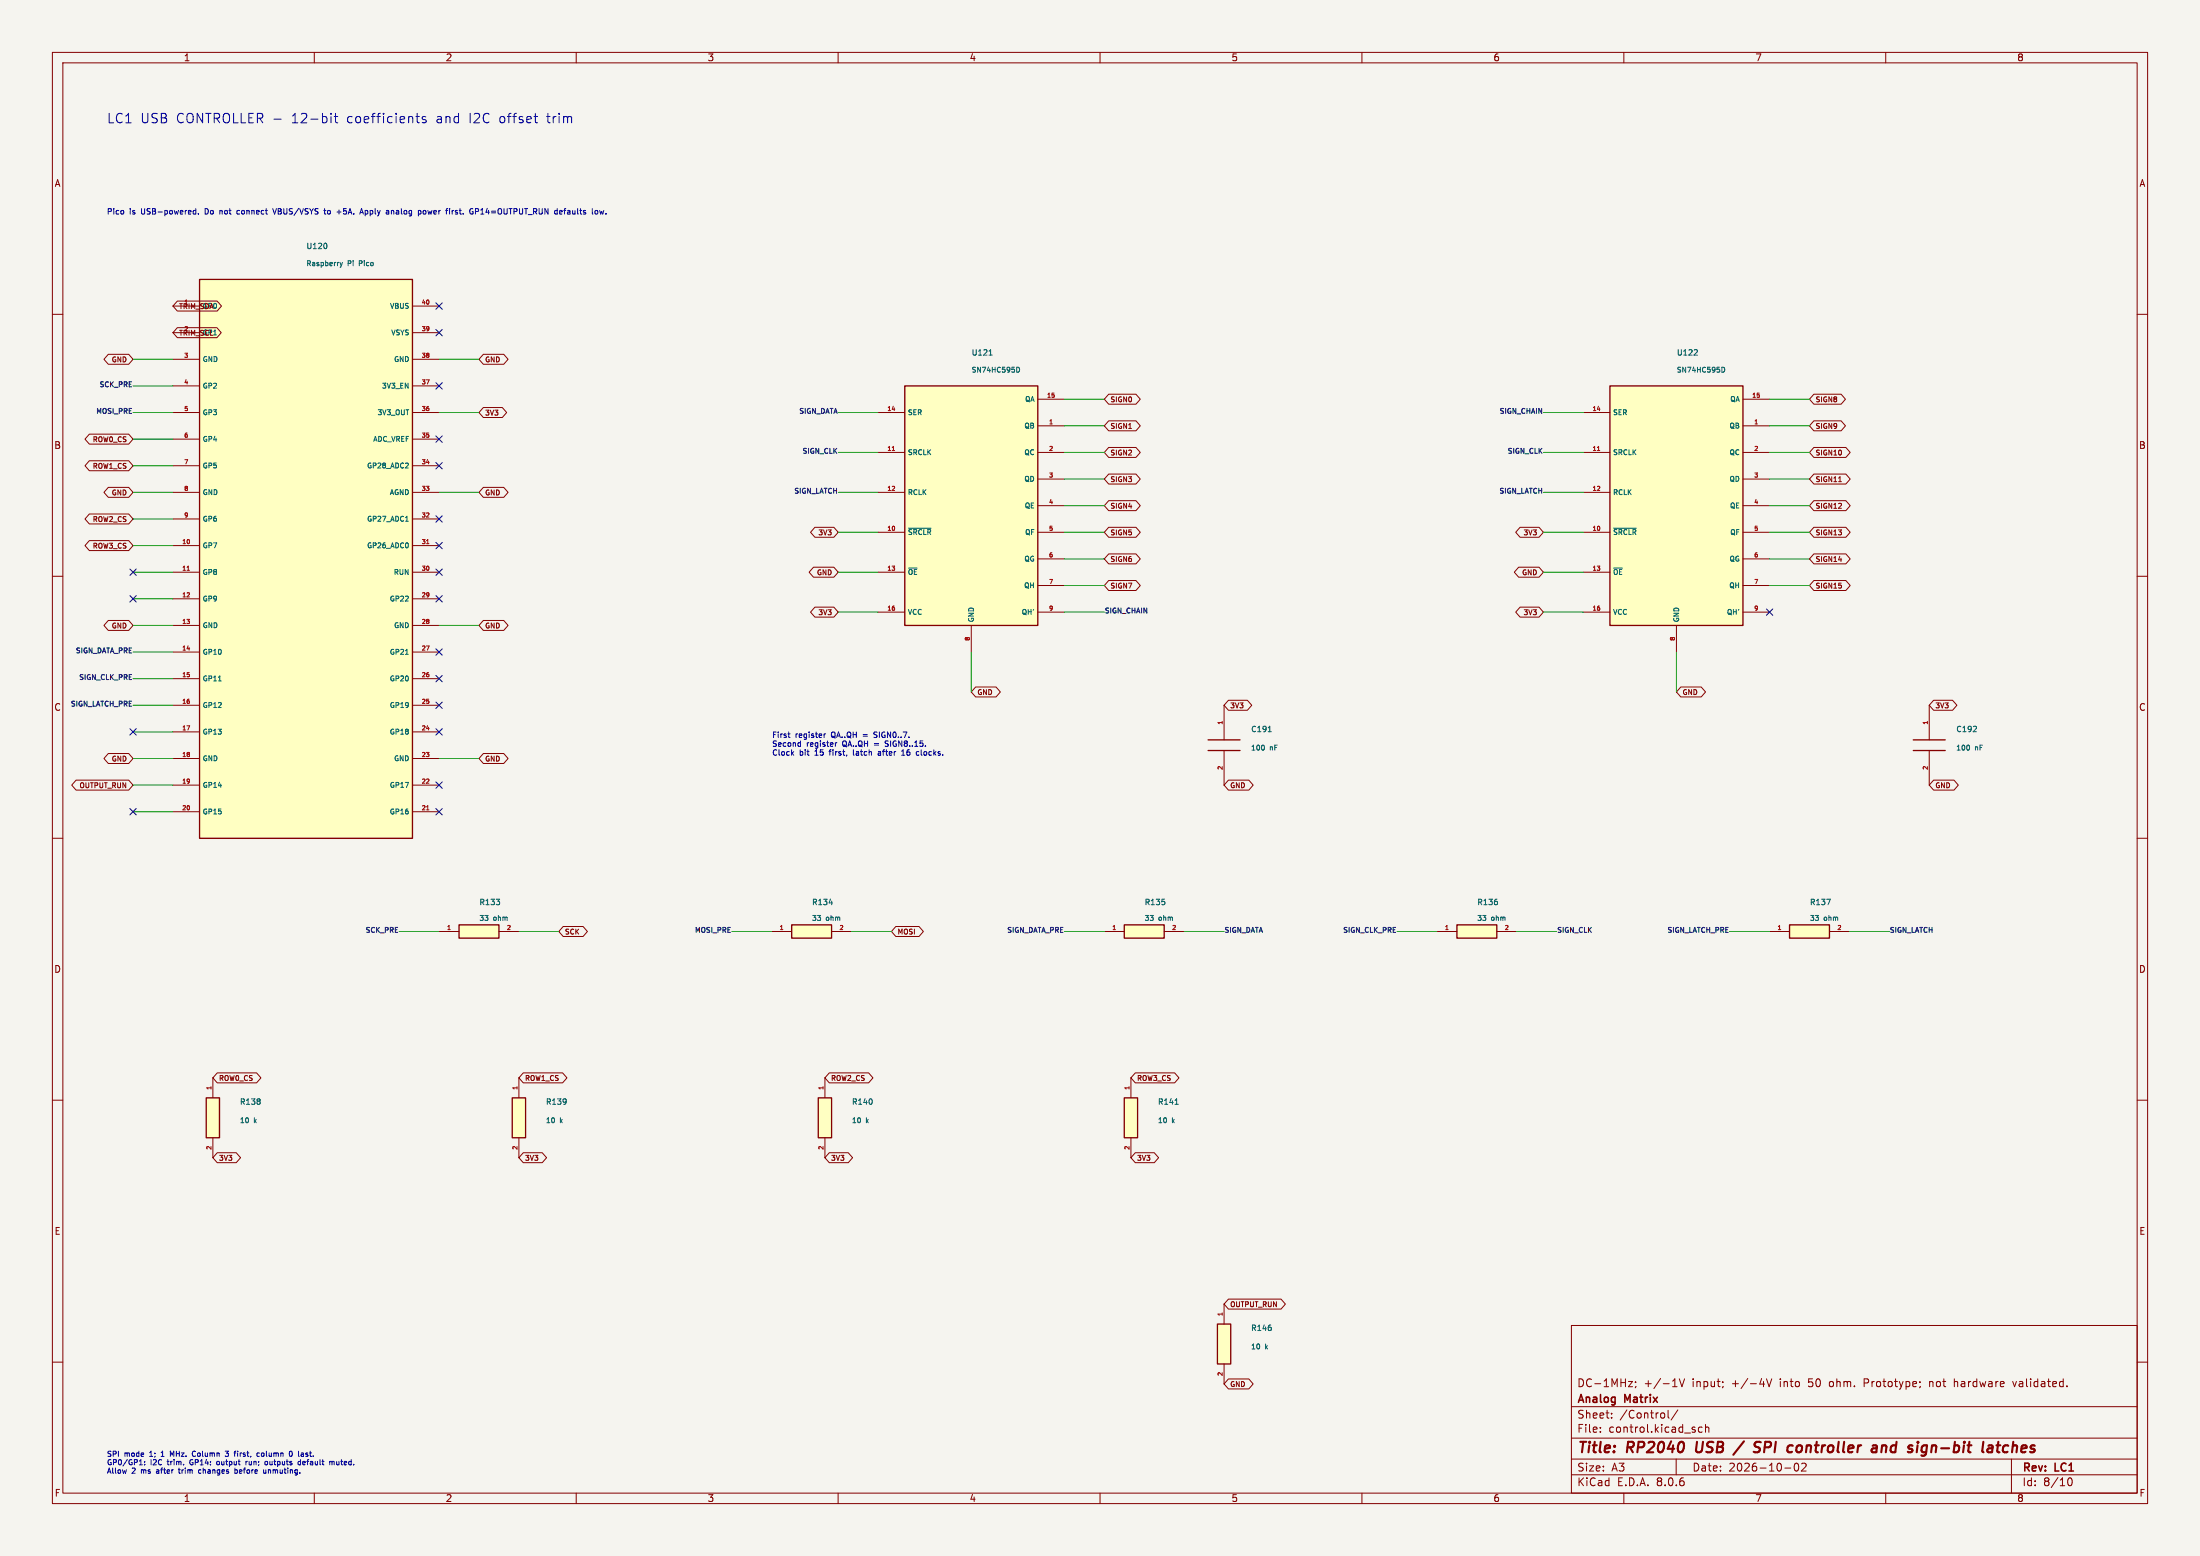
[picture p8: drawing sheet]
<svg xmlns="http://www.w3.org/2000/svg" width="420mm" height="297mm" viewBox="0 0 420 297" stroke-linecap="round" stroke-linejoin="round" font-family="sans-serif">
<path d="M0 0h420v297h-420z" fill="#f5f4ef" stroke="#f5f4ef" stroke-width=".19"/>
<g fill="none" stroke="#840000" stroke-width=".19">
<path d="M10 10h400v277h-400zM12 12h396v273h-396zM60 10v2M110 10v2M160 10v2M210 10v2M260 10v2M310 10v2M360 10v2M10 60h2M408 60h2M10 110h2"/>
<path d="M408 110h2M10 160h2M408 160h2M10 210h2M408 210h2M10 260h2M300 253h108v32h-108zM408 260h2M300 278.5h108M300 274.5h108M300 268.5h108M305.5 273.2v.2"/>
<path d="M305.5 272.5v.1M307.7 270.5v.2M307.7 269.8v.1M310.9 263.7h.8l-.8 1h.8M312.2 263.8v.1M312.3 264.6l-.1 .3M318.4 269.2v1.3l.3 .2M319.3 264.7h.9M319.4 263.5l.3-.3v1.5M320 278.5v3M320.3 269.1l-1.3 1.9M320.6 263.2l.5 1.5 .5-1.5"/>
<path d="M324.9 272.5l-.4-.1-.3 .3 .2 .6h.5M325.6 272.5l.2-.1 .4 .1v.9M325.6 271.9v1.5M328.9 263.8v.1M328.9 264.6l-.1 .3M335.9 264.2h1M336.7 263.7v1M337.2 263.2l.5 1.5 .5-1.5M342.7 279.4l.2-.1a.8 .8 0 0 1 .5 .7 .8 .8 0 0 1-.5 .8 1 1 0 0 1-.2-1.4zM343.9 279.4l.6-.1 .2 .1 .1 .3-.9 1.1h.9M355.9 264h.5M356.4 263.2h-.5v1.5"/>
<path d="M368.4 263.7v1M368.6 263.7l-.2 .1M373.1 263.2v1.5M373.5 263.7l-.4 .1M384 278.5v6.5M384.2 263.7l.4 1 .3-1M60 285v2M110 285v2M160 285v2M210 285v2M260 285v2M300 281.5h108"/>
<path d="M310 285v2M340.7 280.2h1.2M360 285v2M394.7 282.7l.2-.5 .2-.1a.8 .8 0 0 1 .5 .7 .8 .8 0 0 1-.5 .8l-.2-.2-.2-.4"/>
</g>
<g fill="none" stroke="#840000" stroke-width=".4">
<path d="M324 275.2l-.2 1.6 .3 .4M332.9 275.1l-2 2.6M335.1 276.1l.7 .2a.51 .51 0 0 1 .1 .6 .51 .51 0 0 1-.4 .3h-.5M336.1 275.3a.85 .85 0 0 0-1 .1M343 277a.53 .53 0 0 0 .8 0M343.9 276a.58 .58 0 0 0-.9 .3M359.3 276.1a.49 .49 0 0 1 .8 .1l-.1 1M359.3 275.9l-.2 1.3M367.3 275.9l.6 .1M367.7 277.1l-.2 .1M367.9 275.9l-.3 1.8M381.1 275.9h.8"/>
<path d="M381.5 275.2l-.2 1.7v.2l.4 .1M383.4 276a.66 .66 0 0 0-1 .3l-.1 .5 .2 .3h.8"/>
</g>
<path d="M278.1 176.5h7.6v2.6h-7.6z" fill="#ffffc2"/>
<path d="M278.1 176.5h7.6v2.6h-7.6z" fill="none" stroke="#840000" stroke-width=".25"/>
<path d="M274.3 177.8h3.8M285.7 177.8h3.9" fill="none" stroke="#840000" stroke-width=".19"/>
<path d="M285.8 172.1v.5" fill="none" stroke="#006464" stroke-width=".19"/>
<path d="M172.7 73.7h25.4v45.7h-25.4z" fill="#ffffc2"/>
<path d="M172.7 73.7h25.4v45.7h-25.4z" fill="none" stroke="#840000" stroke-width=".25"/>
<g fill="none" stroke="#840000" stroke-width=".19">
<path d="M167.6 78.7h5.1M198.1 76.2h5.1M167.6 86.4h5.1M167.6 94h5.1M198.1 81.3h5.1M198.1 86.4h5.1M198.1 91.4h5.1M198.1 96.5h5.1M167.6 101.6h5.1M167.6 109.2h5.1M167.6 116.8h5.1M185.4 119.4v5.1"/>
<path d="M198.1 101.6h5.1M198.1 116.8h5.1M198.1 106.7h5.1M198.1 111.8h5.1"/>
</g>
<path d="M188.8 67.8h.6M189 66.9l.1-.2v1.1M194.1 70.1a.48 .48 0 0 1 .5 .5 .48 .48 0 0 1-.5 .4M173.4 100.8h4.4M173.4 108.4h1.7" fill="none" stroke="#006464" stroke-width=".19"/>
<path d="M170.3 86h.5" fill="none" stroke="#a90000" stroke-width=".19"/>
<path d="M87.6 176.5h7.6v2.6h-7.6z" fill="#ffffc2"/>
<path d="M87.6 176.5h7.6v2.6h-7.6z" fill="none" stroke="#840000" stroke-width=".25"/>
<path d="M83.8 177.8h3.8M95.2 177.8h3.9" fill="none" stroke="#840000" stroke-width=".19"/>
<path d="M94.7 171.6h.7l-.4 .4M95.3 172.1v.5" fill="none" stroke="#006464" stroke-width=".19"/>
<path d="M156.2 209.6h2.5v7.6h-2.5z" fill="#ffffc2"/>
<path d="M156.2 209.6h2.5v7.6h-2.5z" fill="none" stroke="#840000" stroke-width=".25"/>
<path d="M157.5 205.7v3.9M157.5 217.2v3.8" fill="none" stroke="#840000" stroke-width=".19"/>
<path d="M166.5 209.9v.7" fill="none" stroke="#006464" stroke-width=".19"/>
<path d="M151.1 176.5h7.6v2.6h-7.6z" fill="#ffffc2"/>
<path d="M151.1 176.5h7.6v2.6h-7.6z" fill="none" stroke="#840000" stroke-width=".25"/>
<path d="M147.3 177.8h3.8M158.7 177.8h3.9" fill="none" stroke="#840000" stroke-width=".19"/>
<path d="M158.3 172.3h.6" fill="none" stroke="#006464" stroke-width=".19"/>
<path d="M39.4 209.6h2.5v7.6h-2.5z" fill="#ffffc2"/>
<path d="M39.4 209.6h2.5v7.6h-2.5z" fill="none" stroke="#840000" stroke-width=".25"/>
<path d="M40.6 205.7v3.9M40.6 217.2v3.8" fill="none" stroke="#840000" stroke-width=".19"/>
<path d="M49.6 209.8v.3M49.6 210.3v.4" fill="none" stroke="#006464" stroke-width=".19"/>
<path d="M97.8 209.6h2.5v7.6h-2.5z" fill="#ffffc2"/>
<path d="M97.8 209.6h2.5v7.6h-2.5z" fill="none" stroke="#840000" stroke-width=".25"/>
<path d="M99.1 205.7v3.9M99.1 217.2v3.8" fill="none" stroke="#840000" stroke-width=".19"/>
<path d="M108 209.8v.7M108.1 210.2l-.1 .1" fill="none" stroke="#006464" stroke-width=".19"/>
<path d="M307.3 73.7h25.4v45.7h-25.4z" fill="#ffffc2"/>
<path d="M307.3 73.7h25.4v45.7h-25.4z" fill="none" stroke="#840000" stroke-width=".25"/>
<g fill="none" stroke="#840000" stroke-width=".19">
<path d="M302.3 78.7h5M332.7 76.2h5.1M302.3 86.4h5M302.3 94h5M332.7 81.3h5.1M332.7 86.4h5.1M332.7 91.4h5.1M332.7 96.5h5.1M302.3 101.6h5M302.3 109.2h5M302.3 116.8h5M320 119.4v5.1"/>
<path d="M332.7 101.6h5.1M332.7 116.8h5.1M332.7 106.7h5.1M332.7 111.8h5.1"/>
</g>
<path d="M323.9 66.8l.1 .4-.6 .6h.6M328.7 70.1a.48 .48 0 0 1 .6 .5 .48 .48 0 0 1-.6 .4M308 100.8h4.4M308 108.4h1.7" fill="none" stroke="#006464" stroke-width=".19"/>
<path d="M305 86h.4" fill="none" stroke="#a90000" stroke-width=".19"/>
<path d="M214.6 209.6h2.6v7.6h-2.6z" fill="#ffffc2"/>
<path d="M365.3 143.3h6M365.3 141.2h6M214.6 209.6h2.6v7.6h-2.6z" fill="none" stroke="#840000" stroke-width=".25"/>
<path d="M368.3 134.6v6.6M368.3 143.3v6.6M215.9 205.7v3.9M215.9 217.2v3.8" fill="none" stroke="#840000" stroke-width=".19"/>
<path d="M376.7 139.7h.6M377.3 138.7v.4M375.9 142.3v.8M224.3 210.8h.6" fill="none" stroke="#006464" stroke-width=".19"/>
<path d="M341.6 176.5h7.6v2.6h-7.6z" fill="#ffffc2"/>
<path d="M230.6 143.3h6.1M230.6 141.2h6.1M341.6 176.5h7.6v2.6h-7.6z" fill="none" stroke="#840000" stroke-width=".25"/>
<path d="M233.7 134.6v6.6M233.7 143.3v6.6M337.8 177.8h3.8M349.2 177.8h3.9" fill="none" stroke="#840000" stroke-width=".19"/>
<path d="M242.1 139.7h.6M241.3 142.3v.8M348.7 171.6h.7l-.4 1.1" fill="none" stroke="#006464" stroke-width=".19"/>
<path d="M214.6 176.5h7.6v2.6h-7.6z" fill="#ffffc2"/>
<path d="M214.6 176.5h7.6v2.6h-7.6z" fill="none" stroke="#840000" stroke-width=".25"/>
<path d="M210.8 177.8h3.8M222.2 177.8h3.9" fill="none" stroke="#840000" stroke-width=".19"/>
<path d="M222.3 172.1v.5" fill="none" stroke="#006464" stroke-width=".19"/>
<path d="M232.4 252.7h2.5v7.6h-2.5z" fill="#ffffc2"/>
<path d="M232.4 252.7h2.5v7.6h-2.5z" fill="none" stroke="#840000" stroke-width=".25"/>
<path d="M233.7 248.9v3.8M233.7 260.3v3.9" fill="none" stroke="#840000" stroke-width=".19"/>
<path d="M242.7 253.4v.5" fill="none" stroke="#006464" stroke-width=".19"/>
<path d="M38.1 53.3h40.6v106.7h-40.6z" fill="#ffffc2"/>
<path d="M38.1 53.3h40.6v106.7h-40.6z" fill="none" stroke="#840000" stroke-width=".25"/>
<g fill="none" stroke="#840000" stroke-width=".19">
<path d="M33 58.4h5.1M33.9 57.5h7.6l.8 .9-.8 1h-7.6l-.9-1zM78.7 58.4h5.1M20.7 67.6h3.9l.8 1-.8 .9h-3.9l-.9-.9zM33 63.5h5.1M33 68.6h5.1M33 78.7h5.1M33 73.7h5.1M33.9 62.5h7.5l.8 1-.8 1h-7.5l-.9-1zM78.7 63.5h5.1M78.7 68.6h5.1M78.7 78.7h5.1"/>
<path d="M78.7 73.7h5.1M92.3 77.8h3.6l.8 .9-.8 1h-3.6l-.9-1zM92.3 67.6h3.9l.8 1-.8 .9h-3.9l-.9-.9zM211.7 75.2h5.2l.8 1-.8 1h-5.2l-.9-1zM346.3 75.2h5.2l.8 1-.8 1h-5.2l-.9-1zM17.1 82.9h7.5l.8 .9-.8 1h-7.5l-.9-1zM17.1 87.9h7.5l.8 1-.8 1h-7.5l-.9-1zM17.1 98.1h7.5l.8 1-.8 .9h-7.5l-.9-.9zM20.7 93h3.9l.8 1-.8 .9h-3.9l-.9-.9zM33 99.1h5.1M33 94h5.1M33 88.9h5.1"/>
<path d="M33 83.8h5.1M78.7 99.1h5.1M78.7 94h5.1M78.7 88.9h5.1M78.7 83.8h5.1M92.3 93h3.9l.8 1-.8 .9h-3.9l-.9-.9zM211.7 80.3h5.2l.8 1-.8 .9h-5.2l-.9-.9zM211.7 85.4h5.2l.8 1-.8 .9h-5.2l-.9-.9zM211.7 90.5h5.2l.8 .9-.8 1h-5.2l-.9-1zM211.7 95.6h5.2l.8 .9-.8 1h-5.2l-.9-1zM346.3 80.3h5.2l.8 1-.8 .9h-5.2l-.9-.9zM346.3 85.4h6.1l.8 1-.8 .9h-6.1l-.9-.9z"/>
<path d="M346.3 90.5h6.1l.8 .9-.8 1h-6.1l-.9-1zM346.3 95.6h6.1l.8 .9-.8 1h-6.1l-.9-1zM351 91.9h.5M17.1 103.2h7.5l.8 .9-.8 1h-7.5l-.9-1zM20.7 118.4h3.9l.8 1-.8 .9h-3.9l-.9-.9zM33 104.1h5.1M33 109.2h5.1M33 114.3h5.1M33 119.4h5.1M78.7 104.1h5.1M78.7 109.2h5.1M78.7 114.3h5.1"/>
<path d="M78.7 119.4h5.1M92.3 118.4h3.9l.8 1-.8 .9h-3.9l-.9-.9zM155.3 108.3h3.9l.8 .9-.8 1h-3.9l-.8-1zM155.6 100.6h3.6l.8 1-.8 1h-3.6l-.9-1zM155.6 115.9h3.6l.8 .9-.8 1h-3.6l-.9-1zM211.7 100.6h5.2l.8 1-.8 1h-5.2l-.9-1zM211.7 105.7h5.2l.8 1-.8 .9h-5.2l-.9-.9zM211.7 110.8h5.2l.8 1-.8 .9h-5.2l-.9-.9zM289.9 108.3h3.9l.8 .9-.8 1h-3.9l-.8-1zM290.2 115.9h3.6l.8 .9-.8 1h-3.6l-.8-1zM290.2 100.6h3.6l.8 1-.8 1h-3.6l-.8-1zM346.3 100.6h6.1l.8 1-.8 1h-6.1l-.9-1z"/>
<path d="M346.3 110.8h6.1l.8 1-.8 .9h-6.1l-.9-.9zM346.3 105.7h6.1l.8 1-.8 .9h-6.1l-.9-.9zM33 124.5h5.1M33 129.5h5.1M33 134.6h5.1M33 139.7h5.1M78.7 124.5h5.1M78.7 129.5h5.1M78.7 134.6h5.1M78.7 139.7h5.1M186.3 131.1h3.8l.9 1-.9 .9h-3.8l-.9-.9zM234.5 133.7h3.6l.9 .9-.9 1h-3.6l-.8-1z"/>
<path d="M320.9 131.1h3.9l.8 1-.8 .9h-3.9l-.9-.9zM369.1 133.7h3.7l.8 .9-.8 1h-3.7l-.8-1zM14.5 148.9h10.1l.8 1-.8 .9h-10.1l-.8-.9zM20.7 143.8h3.9l.8 1-.8 .9h-3.9l-.9-.9zM33 144.8h5.1M33 149.9h5.1M33 154.9h5.1M78.7 144.8h5.1M78.7 149.9h5.1M78.7 154.9h5.1M92.3 143.8h3.9l.8 1-.8 .9h-3.9l-.9-.9zM234.5 148.9h3.9l.8 1-.8 .9h-3.9l-.8-.9z"/>
<path d="M369.1 148.9h3.9l.9 1-.9 .9h-3.9l-.8-.9zM107.5 176.8h3.8l.8 1-.8 1h-3.8l-.8-1zM171 176.8h4.4l.9 1-.9 1h-4.4l-.8-1zM41.5 204.8h7.5l.8 .9-.8 1h-7.5l-.9-1zM99.9 204.8h7.5l.8 .9-.8 1h-7.5l-.8-1zM158.3 204.8h7.5l.9 .9-.9 1h-7.5l-.8-1zM216.7 204.8h7.5l.9 .9-.9 1h-7.5l-.8-1zM41.5 220h3.6l.8 1-.8 .9h-3.6l-.9-.9zM99.9 220h3.6l.8 1-.8 .9h-3.6l-.8-.9zM158.3 220h3.6l.9 1-.9 .9h-3.6l-.8-.9zM216.7 220h3.7l.8 1-.8 .9h-3.7l-.8-.9zM234.5 248h10.1l.8 .9-.8 1h-10.1l-.8-1z"/>
<path d="M234.5 263.2h3.9l.8 1-.8 .9h-3.9l-.8-.9z"/>
</g>
<path d="M35.7 108.9h.5M81.4 103.8h.5M81.4 154.6h.5" fill="none" stroke="#a90000" stroke-width=".19"/>
<path d="M62.3 46.5l.1 .3-.1 .6M64.9 50.1l.3 .6M65.2 50.7l-.3 .3M65.4 50.1l-.2 .6M77.4 99.5h.6M41.7 130h.5M77.4 124.9h.6" fill="none" stroke="#006464" stroke-width=".19"/>
<g fill="none" stroke="#0000c2" stroke-width=".19">
<path d="M37.4 39.8v1.1M52.1 39.8l.3 1.1 .4-1.1M52.3 22.7h1.4M63.2 21.6v.2M63.2 22.2v1.2M63.8 22.2h.7M64 21.6v1.6l.1 .2h.4M79.4 22.2h.7M79.6 23.2l.1 .2h.4M81.3 22.3l-.5-.1-.2 .3 .1 .2 .6 .2v.5h-.7M85.5 39.8l-.2 .1M85.8 39.8v.1"/>
<path d="M85.8 39.8l.1 .1M90.8 39.8h.4l.2 .2-.1 .3-.5 .1M108 39.8l-.2 .2v.9M37 40.8h.4M37 40.2h.4M37.9 40.8v.1M42 40.2v.7M42.3 40.2l-.3 .1M45.7 40.2h-.3l-.2 .2 .1 .4h.4M61.8 40.2h.4M62 40.8l.2 .1M62.9 40.2l-.4 .2 .1 .4 .3 .1"/>
<path d="M64.3 40.5h.8M69.7 40.2h.3l.2 .2M69.7 40.2v1M70.2 40.7l-.2 .2-.3-.1M74.8 40.2h.3l.1 .7M80.8 40.3l.2-.1 .3 .1-.1 .5h-.4zM81.7 40.2l.2 .7M87.3 40.2h-.2l-.2 .2 .5 .3M87.4 40.7l-.2 .2-.3-.1M91.8 40.9h.6M91.8 40.1l.3-.3v1.1M107.6 40.2h.4"/>
<path d="M108.7 40.2h-.3M108.7 40.5l-.4 .1 .1 .2 .3 .1M114.5 40.2l.2 .7 .2-.5 .2 .5 .2-.7M115.7 40.8v.1M167.3 139.7h-.3l-.2 .2 .1 .3 .3 .1M150.4 140.1h.4M150.6 140.7l.2 .1M151.2 143.8l.3 .4M151.5 143.5l-.4 .4M152.8 142.4l-.3 .1M152.8 141.4v1.1M157.3 140.1v.7"/>
<path d="M157.6 140.1l-.3 .2M159.5 141.8v.7M159.8 141.8l-.3 .2M162.9 143.1v.9l.2 .2M166.8 140.7l.4 .1M167.7 143.5h.3l.1 .1M168.1 143.7l-.5 .2 .2 .3 .3-.1M169 142.4l.4 .1M169 141.5v.3l.4 .2M172.1 144.2h.6M172.3 143.3l-.2 .1M172.4 143.1v1.1"/>
<path d="M175.3 143.5h.1M175.4 144.1l-.1 .1M175.9 143.1v1M26.6 279.6h.6M27.6 279.5v.1M27.6 279v.1M30.8 278h.5M30.9 277.1l-.1 .2M32.8 277.7l-.3-.7v1M36.3 278.7v.8M36.8 277.9h.5M37.3 277l-.5 .1"/>
<path d="M41.7 278.9l-.3 .2v.4l.3 .1M43 277h.6l-.3 .4 .3 .1v.4h-.6M46.9 278.9v.7M47.1 278.9l-.2 .2M49.2 277.3l.3 .1M49.5 277.9l-.3 .1M50.4 277.5l-.2-.2-.3 .2 .1 .4 .2 .1 .2-.2M50.6 279l.3-.1 .2 .2-.1 .5-.4-.1M55.7 277l.1 .4-.1 .5M57.4 279l-.3-.1-.2 .2 .1 .5h.4M57.4 278.6v1M58.1 278.9l-.3 .2v.5h.3"/>
<path d="M58.3 279.2l-.5 .1M58.4 277.6l.4 .1v.2l-.1 .1-.3-.1M58.4 277.4h.4M63 279l.2-.1 .2 .2M63.4 279.1l.1-.2 .3 .1v.6M63.4 279.1v.5M24.1 280.5l-.2 .7M29.9 280.9v.3M34 280.5h.4M34.2 280.2v.9l.2 .1M38.4 280.6l-.3-.1-.2 .2 .1 .5h.4M44.8 280.2v1"/>
<path d="M45.3 280.6v.5l-.5 .1M50.8 281.1l-.4 .1M50.8 280.5v.7M51.2 280.5v.7M51.5 280.5l-.3 .1"/>
</g>
<g fill="none" stroke="#009600" stroke-width=".19">
<path d="M25.4 68.6h7.6M25.4 78.7h7.6M25.4 73.7h7.6M83.8 68.6h7.6M83.8 78.7h7.6M160 78.7h7.6M203.2 76.2h7.6M294.6 78.7h7.7M337.8 76.2h7.6M25.4 94h7.6M25.4 83.8h7.6M25.4 88.9h7.6"/>
<path d="M25.4 99.1h7.6M83.8 94h7.6M160 86.4h7.6M160 94h7.6M203.2 86.4h7.6M203.2 91.4h7.6M203.2 96.5h7.6M203.2 81.3h7.6M294.6 86.4h7.7M294.6 94h7.7M337.8 86.4h7.6M337.8 91.4h7.6"/>
<path d="M337.8 96.5h7.6M337.8 81.3h7.6M25.4 119.4h7.6M25.4 109.2h7.6M25.4 104.1h7.6M25.4 114.3h7.6M83.8 119.4h7.6M160 101.6h7.6M160 109.2h7.6M160 116.8h7.6M203.2 101.6h7.6M203.2 106.7h7.6"/>
<path d="M203.2 116.8h7.6M203.2 111.8h7.6M294.6 101.6h7.7M294.6 109.2h7.7M294.6 116.8h7.7M337.8 101.6h7.6M337.8 106.7h7.6M337.8 111.8h7.6M25.4 124.5h7.6M25.4 129.5h7.6M25.4 134.6h7.6M25.4 139.7h7.6"/>
<path d="M185.4 124.5v7.6M320 124.5v7.6M25.4 144.8h7.6M25.4 149.9h7.6M25.4 154.9h7.6M83.8 144.8h7.6M76.2 177.8h7.6M99.1 177.8h7.6M139.7 177.8h7.6M162.6 177.8h7.6M203.2 177.8h7.6M226.1 177.8h7.6"/>
<path d="M266.7 177.8h7.6M289.6 177.8h7.6M330.2 177.8h7.6M353.1 177.8h7.6"/>
</g>
<g fill="none" stroke="#000084" stroke-width=".19">
<path d="M83.2 57.8l1.2 1.2M84.4 57.8l-1.2 1.2M83.2 62.9l1.2 1.2M83.2 73.1l1.2 1.2M84.4 62.9l-1.2 1.2M84.4 73.1l-1.2 1.2M83.2 98.5l1.2 1.2M83.2 83.2l1.2 1.2M83.2 88.3l1.2 1.2M84.4 98.5l-1.2 1.2M84.4 83.2l-1.2 1.2M84.4 88.3l-1.2 1.2"/>
<path d="M24.8 113.7l1.2 1.2M24.8 108.6l1.2 1.2M26 113.7l-1.2 1.2M26 108.6l-1.2 1.2M83.2 113.7l1.2 1.2M83.2 108.6l1.2 1.2M83.2 103.5l1.2 1.2M84.4 113.7l-1.2 1.2M84.4 108.6l-1.2 1.2M84.4 103.5l-1.2 1.2M337.2 116.2l1.2 1.2M338.4 116.2l-1.2 1.2"/>
<path d="M24.8 139.1l1.2 1.2M26 139.1l-1.2 1.2M83.2 134l1.2 1.2M83.2 139.1l1.2 1.2M83.2 128.9l1.2 1.2M83.2 123.9l1.2 1.2M84.4 134l-1.2 1.2M84.4 139.1l-1.2 1.2M84.4 128.9l-1.2 1.2M84.4 123.9l-1.2 1.2M24.8 154.3l1.2 1.2M26 154.3l-1.2 1.2"/>
<path d="M83.2 149.3l1.2 1.2M83.2 154.3l1.2 1.2M84.4 149.3l-1.2 1.2M84.4 154.3l-1.2 1.2"/>
</g>
<g font-size="2.8" fill="#840000">
<text x="301" y="277.9">Title:</text>
<text x="310.6" y="277.9">RP2040</text>
<text x="324.6" y="277.9">USB</text>
<text x="332.9" y="277.9">/</text>
<text x="337.3" y="277.9">SPI</text>
<text x="344.5" y="277.9">controller</text>
<text x="361.4" y="277.9">and</text>
<text x="369.2" y="277.9">sign-bit</text>
<text x="384.1" y="277.9">latches</text>
</g>
<g font-size="2.5" fill="#0000c2">
<text x="20.3" y="23.7">LC1</text>
<text x="26.8" y="23.7">USB CONTROLLER -</text>
<text x="55.8" y="23.7">12-bit</text>
<text x="66.4" y="23.7">coefficients</text>
<text x="83.6" y="23.7">and</text>
<text x="89.9" y="23.7">I2C</text>
<text x="95.8" y="23.7">offset</text>
<text x="104.9" y="23.7">trim</text>
</g>
<g font-size="2.1" fill="#840000">
<text x="301" y="268.2">Analog</text>
<text x="301" y="265">DC-1MHz;</text>
<text x="310.2" y="268.2">Matrix</text>
<text x="313.8" y="265">+/-1V</text>
<text x="323.1" y="265">input;</text>
<text x="330.7" y="265">+/-4V</text>
<text x="340" y="265">into</text>
<text x="345.6" y="265">50</text>
<text x="349.8" y="265">ohm.</text>
<text x="356.5" y="265">Prototype;</text>
<text x="369.2" y="265">not</text>
<text x="374" y="265">hardware</text>
<text x="385.5" y="265">validated.</text>
<text x="301" y="273.7">File:</text>
<text x="301" y="271">Sheet:</text>
<text x="307.1" y="273.7">control.kicad_sch</text>
<text x="309.2" y="271">/Control/</text>
<text x="301" y="281.1">Size:</text>
<text x="307.6" y="281.1">A3</text>
<text x="323" y="281.1">Date:</text>
<text x="330" y="281.1">2026-10-02</text>
<text x="386" y="281.3">Rev:</text>
<text x="392.4" y="281.3">LC1</text>
<text x="301" y="283.9">KiCad</text>
<text x="308.7" y="283.9">E.D.A.</text>
<text x="316.3" y="283.9">8.0.6</text>
<text x="386" y="283.9">Id:</text>
<text x="390.1" y="283.9">8/10</text>
</g>
<g font-size="1.8" fill="#840000">
<text x="35" y="11.9">1</text>
<text x="85" y="11.9">2</text>
<text x="135" y="11.9">3</text>
<text x="185" y="11.9">4</text>
<text x="235" y="11.9">5</text>
<text x="285" y="11.9">6</text>
<text x="335" y="11.9">7</text>
<text x="385" y="11.9">8</text>
<text x="10.3" y="35.9">A</text>
<text x="408.3" y="35.9">A</text>
<text x="10.3" y="85.9">B</text>
<text x="408.2" y="85.9">B</text>
<text x="10.3" y="135.9">C</text>
<text x="408.2" y="135.9">C</text>
<text x="10.3" y="185.9">D</text>
<text x="408.2" y="185.9">D</text>
<text x="10.3" y="235.9">E</text>
<text x="408.3" y="235.9">E</text>
<text x="10.3" y="285.9">F</text>
<text x="35" y="286.9">1</text>
<text x="85" y="286.9">2</text>
<text x="135" y="286.9">3</text>
<text x="185" y="286.9">4</text>
<text x="235" y="286.9">5</text>
<text x="285" y="286.9">6</text>
<text x="335" y="286.9">7</text>
<text x="385" y="286.9">8</text>
<text x="408.3" y="285.9">F</text>
</g>
<g font-size="1.5" fill="#0000c2">
<text x="20.3" y="41.1">Pico</text>
<text x="24.8" y="41.1">is</text>
<text x="27.2" y="41.1">USB-powered.</text>
<text x="39.6" y="41.1">Do</text>
<text x="42.6" y="41.1">not</text>
<text x="46.2" y="41.1">connect</text>
<text x="53.4" y="41.1">VBUS/VSYS</text>
<text x="63.4" y="41.1">to</text>
<text x="65.9" y="41.1">+5A.</text>
<text x="70.7" y="41.1">Apply</text>
<text x="75.9" y="41.1">analog</text>
<text x="82.2" y="41.1">power</text>
<text x="87.8" y="41.1">first.</text>
<text x="92.6" y="41.1">GP14=OUTPUT_RUN</text>
<text x="109" y="41.1">defaults</text>
<text x="147.3" y="141.1">First</text>
<text x="147.3" y="142.7">Second</text>
<text x="151.9" y="141.1">register</text>
<text x="154" y="142.7">register</text>
<text x="158.9" y="141.1">QA..QH</text>
<text x="161.1" y="142.7">QA..QH</text>
<text x="165.2" y="141.1">=</text>
<text x="167.3" y="142.7">=</text>
<text x="167.5" y="141.1">SIGN0..7.</text>
<text x="169.7" y="142.7">SIGN8..15.</text>
<text x="147.3" y="144.4">Clock</text>
<text x="152.7" y="144.4">bit</text>
<text x="155.8" y="144.4">15</text>
<text x="158.8" y="144.4">first,</text>
<text x="163.6" y="144.4">latch</text>
<text x="168.6" y="144.4">after</text>
<text x="173.3" y="144.4">16</text>
<text x="176.4" y="144.4">clocks.</text>
</g>
<g font-size="1.5" fill="#006464">
<text x="58.4" y="47.7">U120</text>
<text x="185.4" y="68.1">U121</text>
<text x="320" y="68.1">U122</text>
<text x="238.7" y="139.9">C191</text>
<text x="373.3" y="139.9">C192</text>
<text x="91.4" y="173">R133</text>
<text x="154.9" y="173">R134</text>
<text x="218.4" y="173">R135</text>
<text x="281.9" y="173">R136</text>
<text x="345.4" y="173">R137</text>
<text x="45.7" y="211.1">R138</text>
<text x="104.1" y="211.1">R139</text>
<text x="162.5" y="211.1">R140</text>
<text x="220.9" y="211.1">R141</text>
<text x="238.7" y="254.2">R146</text>
</g>
<g font-size="1.4" fill="#0000c2">
<text x="20.3" y="278.3">SPI</text>
<text x="20.3" y="279.9">GP0/GP1:</text>
<text x="20.3" y="281.5">Allow</text>
<text x="23.8" y="278.3">mode</text>
<text x="25.2" y="281.5">2</text>
<text x="27.2" y="281.5">ms</text>
<text x="28.8" y="279.9">I2C</text>
<text x="28.8" y="278.3">1;</text>
<text x="30.3" y="281.5">after</text>
<text x="31.2" y="278.3">1</text>
<text x="32.2" y="279.9">trim.</text>
<text x="33.2" y="278.3">MHz.</text>
<text x="34.9" y="281.5">trim</text>
<text x="36.7" y="279.9">GP14:</text>
<text x="37.7" y="278.3">Column</text>
<text x="38.9" y="281.5">changes</text>
<text x="42.1" y="279.9">output</text>
<text x="44.3" y="278.3">3</text>
<text x="46.1" y="281.5">before</text>
<text x="46.3" y="278.3">first,</text>
<text x="47.9" y="279.9">run;</text>
<text x="50.8" y="278.3">column</text>
<text x="51.8" y="281.5">unmuting.</text>
<text x="51.8" y="279.9">outputs</text>
<text x="57.3" y="278.3">0</text>
<text x="58.4" y="279.9">default</text>
<text x="59.2" y="278.3">last.</text>
<text x="64.7" y="279.9">muted.</text>
</g>
<g font-size="1.3" fill="#006464">
<text x="58.4" y="51">Raspberry</text>
<text x="66.4" y="51">Pi</text>
<text x="68.8" y="51">Pico</text>
<text x="74.3" y="59.1">VBUS</text>
<text x="74.5" y="64.2">VSYS</text>
<text x="38.6" y="69.3">GND</text>
<text x="75.1" y="69.3">GND</text>
<text x="185.4" y="71.3">SN74HC595D</text>
<text x="320" y="71.3">SN74HC595D</text>
<text x="38.6" y="74.4">GP2</text>
<text x="72.8" y="74.4">3V3_EN</text>
<text x="195.5" y="76.9">QA</text>
<text x="330.2" y="76.9">QA</text>
<text x="38.6" y="79.4">GP3</text>
<text x="71.9" y="79.4">3V3_OUT</text>
<text x="173.2" y="79.4">SER</text>
<text x="195.4" y="82">QB</text>
<text x="307.8" y="79.4">SER</text>
<text x="330" y="82">QB</text>
<text x="38.6" y="84.5">GP4</text>
<text x="38.6" y="89.6">GP5</text>
<text x="69.9" y="89.6">GP28_ADC2</text>
<text x="71.1" y="84.5">ADC_VREF</text>
<text x="173.2" y="87.1">SRCLK</text>
<text x="195.4" y="87.1">QC</text>
<text x="307.8" y="87.1">SRCLK</text>
<text x="330" y="87.1">QC</text>
<text x="38.6" y="94.7">GND</text>
<text x="74.3" y="94.7">AGND</text>
<text x="173.2" y="94.7">RCLK</text>
<text x="195.4" y="92.1">QD</text>
<text x="307.8" y="94.7">RCLK</text>
<text x="330" y="92.1">QD</text>
<text x="38.6" y="99.8">GP6</text>
<text x="69.9" y="99.8">GP27_ADC1</text>
<text x="195.5" y="97.2">QE</text>
<text x="330.1" y="97.2">QE</text>
<text x="38.6" y="104.8">GP7</text>
<text x="69.9" y="104.8">GP26_ADC0</text>
<text x="173.2" y="102.3">~{SRCLR}</text>
<text x="195.4" y="107.4">QG</text>
<text x="195.5" y="102.3">QF</text>
<text x="307.8" y="102.3">~{SRCLR}</text>
<text x="330" y="107.4">QG</text>
<text x="330.2" y="102.3">QF</text>
<text x="38.6" y="109.9">GP8</text>
<text x="75" y="109.9">RUN</text>
<text x="173.2" y="109.9">~{OE}</text>
<text x="195.4" y="112.5">QH</text>
<text x="307.8" y="109.9">~{OE}</text>
<text x="330" y="112.5">QH</text>
<text x="38.6" y="115">GP9</text>
<text x="74.3" y="115">GP22</text>
<text x="173.2" y="117.5">VCC</text>
<text x="186.1" y="118.9" transform="rotate(-90 186.1 118.9)">GND</text>
<text x="194.9" y="117.5">QH'</text>
<text x="307.8" y="117.5">VCC</text>
<text x="320.7" y="118.9" transform="rotate(-90 320.7 118.9)">GND</text>
<text x="329.5" y="117.5">QH'</text>
<text x="38.6" y="120.1">GND</text>
<text x="38.6" y="125.2">GP10</text>
<text x="74.3" y="125.2">GP21</text>
<text x="75.1" y="120.1">GND</text>
<text x="38.6" y="130.2">GP11</text>
<text x="74.3" y="130.2">GP20</text>
<text x="38.6" y="135.3">GP12</text>
<text x="74.3" y="135.3">GP19</text>
<text x="38.6" y="140.4">GP13</text>
<text x="74.3" y="140.4">GP18</text>
<text x="238.7" y="143.5">100</text>
<text x="242.4" y="143.5">nF</text>
<text x="373.3" y="143.5">100</text>
<text x="377" y="143.5">nF</text>
<text x="38.6" y="145.5">GND</text>
<text x="75.1" y="145.5">GND</text>
<text x="38.6" y="150.6">GP14</text>
<text x="38.6" y="155.6">GP15</text>
<text x="74.3" y="155.6">GP16</text>
<text x="74.3" y="150.6">GP17</text>
<text x="91.4" y="176">33</text>
<text x="94.2" y="176">ohm</text>
<text x="154.9" y="176">33</text>
<text x="157.7" y="176">ohm</text>
<text x="218.4" y="176">33</text>
<text x="221.2" y="176">ohm</text>
<text x="281.9" y="176">33</text>
<text x="284.7" y="176">ohm</text>
<text x="345.4" y="176">33</text>
<text x="348.2" y="176">ohm</text>
<text x="45.7" y="214.6">10</text>
<text x="48.5" y="214.6">k</text>
<text x="104.1" y="214.6">10</text>
<text x="106.9" y="214.6">k</text>
<text x="162.5" y="214.6">10</text>
<text x="165.3" y="214.6">k</text>
<text x="220.9" y="214.6">10</text>
<text x="223.7" y="214.6">k</text>
<text x="238.7" y="257.8">10</text>
<text x="241.5" y="257.8">k</text>
</g>
<g font-size="1.3" fill="#840000">
<text x="34.1" y="59.2">TRIM_SDA</text>
<text x="38.6" y="59.1">GP0</text>
<text x="34.1" y="64.3">TRIM_SCL</text>
<text x="38.6" y="64.2">GP1</text>
<text x="21.2" y="69.4">GND</text>
<text x="92.5" y="69.4">GND</text>
<text x="211.9" y="77">SIGN0</text>
<text x="346.5" y="77">SIGN8</text>
<text x="92.5" y="79.5">3V3</text>
<text x="211.9" y="82.1">SIGN1</text>
<text x="346.5" y="82.1">SIGN9</text>
<text x="17.5" y="84.6">ROW0_CS</text>
<text x="17.5" y="89.7">ROW1_CS</text>
<text x="211.9" y="87.1">SIGN2</text>
<text x="346.5" y="87.1">SIGN10</text>
<text x="21.2" y="94.8">GND</text>
<text x="92.5" y="94.8">GND</text>
<text x="211.9" y="92.2">SIGN3</text>
<text x="346.5" y="92.2">SIGN11</text>
<text x="17.5" y="99.8">ROW2_CS</text>
<text x="211.9" y="97.3">SIGN4</text>
<text x="346.5" y="97.3">SIGN12</text>
<text x="17.5" y="104.9">ROW3_CS</text>
<text x="156.1" y="102.4">3V3</text>
<text x="211.9" y="102.4">SIGN5</text>
<text x="211.9" y="107.5">SIGN6</text>
<text x="290.7" y="102.4">3V3</text>
<text x="346.5" y="102.4">SIGN13</text>
<text x="346.5" y="107.5">SIGN14</text>
<text x="155.8" y="110">GND</text>
<text x="211.9" y="112.5">SIGN7</text>
<text x="290.4" y="110">GND</text>
<text x="346.5" y="112.5">SIGN15</text>
<text x="156.1" y="117.6">3V3</text>
<text x="290.7" y="117.6">3V3</text>
<text x="21.2" y="120.2">GND</text>
<text x="92.5" y="120.2">GND</text>
<text x="186.5" y="132.9">GND</text>
<text x="234.7" y="135.4">3V3</text>
<text x="321.1" y="132.9">GND</text>
<text x="369.4" y="135.4">3V3</text>
<text x="21.2" y="145.6">GND</text>
<text x="92.5" y="145.6">GND</text>
<text x="15" y="150.6">OUTPUT_RUN</text>
<text x="234.7" y="150.6">GND</text>
<text x="369.4" y="150.6">GND</text>
<text x="107.7" y="178.6">SCK</text>
<text x="171.2" y="178.6">MOSI</text>
<text x="41.7" y="206.5">ROW0_CS</text>
<text x="100.1" y="206.5">ROW1_CS</text>
<text x="158.5" y="206.5">ROW2_CS</text>
<text x="217" y="206.5">ROW3_CS</text>
<text x="41.7" y="221.8">3V3</text>
<text x="100.1" y="221.8">3V3</text>
<text x="158.5" y="221.8">3V3</text>
<text x="217" y="221.8">3V3</text>
<text x="234.7" y="249.7">OUTPUT_RUN</text>
<text x="234.7" y="264.9">GND</text>
</g>
<g font-size="1.3" fill="#0f0f0f">
<text x="18.8" y="74.1">SCK_PRE</text>
<text x="18.2" y="79.2">MOSI_PRE</text>
<text x="152.4" y="79.2">SIGN_DATA</text>
<text x="286.1" y="79.2">SIGN_CHAIN</text>
<text x="153.1" y="86.8">SIGN_CLK</text>
<text x="287.7" y="86.8">SIGN_CLK</text>
<text x="151.5" y="94.4">SIGN_LATCH</text>
<text x="286.1" y="94.4">SIGN_LATCH</text>
<text x="210.8" y="117.3">SIGN_CHAIN</text>
<text x="14.3" y="124.9">SIGN_DATA_PRE</text>
<text x="15" y="130">SIGN_CLK_PRE</text>
<text x="13.4" y="135.1">SIGN_LATCH_PRE</text>
<text x="69.6" y="178.2">SCK_PRE</text>
<text x="132.5" y="178.2">MOSI_PRE</text>
<text x="192.1" y="178.2">SIGN_DATA_PRE</text>
<text x="233.7" y="178.2">SIGN_DATA</text>
<text x="256.3" y="178.2">SIGN_CLK_PRE</text>
<text x="297.2" y="178.2">SIGN_CLK</text>
<text x="318.2" y="178.2">SIGN_LATCH_PRE</text>
<text x="360.7" y="178.2">SIGN_LATCH</text>
</g>
<g font-size="1.1" fill="#840000">
<text x="35" y="58.2">1</text>
<text x="35" y="63.2">2</text>
</g>
<g font-size="1.1" fill="#a90000">
<text x="80.4" y="58.2">40</text>
<text x="80.4" y="63.2">39</text>
<text x="35" y="68.3">3</text>
<text x="80.4" y="68.3">38</text>
<text x="35" y="73.4">4</text>
<text x="80.4" y="73.4">37</text>
<text x="199.7" y="75.9">15</text>
<text x="334.4" y="75.9">15</text>
<text x="35" y="78.5">5</text>
<text x="35" y="83.6">6</text>
<text x="80.4" y="83.6">35</text>
<text x="80.4" y="78.5">36</text>
<text x="169.3" y="78.5">14</text>
<text x="200.1" y="81">1</text>
<text x="303.9" y="78.5">14</text>
<text x="334.7" y="81">1</text>
<text x="35" y="88.6">7</text>
<text x="80.4" y="88.6">34</text>
<text x="169.3" y="86.1">11</text>
<text x="200.1" y="86.1">2</text>
<text x="303.9" y="86.1">11</text>
<text x="334.7" y="86.1">2</text>
<text x="35" y="93.7">8</text>
<text x="80.4" y="93.7">33</text>
<text x="169.3" y="93.7">12</text>
<text x="200.1" y="91.2">3</text>
<text x="303.9" y="93.7">12</text>
<text x="334.7" y="91.2">3</text>
<text x="35" y="98.8">9</text>
<text x="80.4" y="98.8">32</text>
<text x="169.3" y="101.3">10</text>
<text x="200.1" y="96.3">4</text>
<text x="200.1" y="101.3">5</text>
<text x="303.9" y="101.3">10</text>
<text x="334.7" y="96.3">4</text>
<text x="334.7" y="101.3">5</text>
<text x="34.6" y="103.9">10</text>
<text x="80.4" y="103.9">31</text>
<text x="200.1" y="106.4">6</text>
<text x="334.7" y="106.4">6</text>
<text x="34.6" y="109">11</text>
<text x="80.4" y="109">30</text>
<text x="169.3" y="109">13</text>
<text x="200.1" y="111.5">7</text>
<text x="303.9" y="109">13</text>
<text x="334.7" y="111.5">7</text>
<text x="34.6" y="114">12</text>
<text x="34.6" y="119.1">13</text>
<text x="80.4" y="119.1">28</text>
<text x="80.4" y="114">29</text>
<text x="169.3" y="116.6">16</text>
<text x="200.1" y="116.6">9</text>
<text x="303.9" y="116.6">16</text>
<text x="334.7" y="116.6">9</text>
<text x="34.6" y="124.2">14</text>
<text x="80.4" y="124.2">27</text>
<text x="185.2" y="122.4" transform="rotate(-90 185.2 122.4)">8</text>
<text x="319.8" y="122.4" transform="rotate(-90 319.8 122.4)">8</text>
<text x="34.6" y="129.3">15</text>
<text x="80.4" y="129.3">26</text>
<text x="34.6" y="134.4">16</text>
<text x="80.4" y="134.4">25</text>
<text x="34.6" y="139.4">17</text>
<text x="80.4" y="139.4">24</text>
<text x="233.4" y="138.5" transform="rotate(-90 233.4 138.5)">1</text>
<text x="368" y="138.5" transform="rotate(-90 368 138.5)">1</text>
<text x="34.6" y="144.5">18</text>
<text x="34.6" y="149.6">19</text>
<text x="80.4" y="149.6">22</text>
<text x="80.4" y="144.5">23</text>
<text x="233.4" y="147.1" transform="rotate(-90 233.4 147.1)">2</text>
<text x="368" y="147.1" transform="rotate(-90 368 147.1)">2</text>
<text x="34.6" y="154.7">20</text>
<text x="80.4" y="154.7">21</text>
<text x="85.2" y="177.5">1</text>
<text x="96.6" y="177.5">2</text>
<text x="148.7" y="177.5">1</text>
<text x="160.1" y="177.5">2</text>
<text x="212.2" y="177.5">1</text>
<text x="223.6" y="177.5">2</text>
<text x="275.7" y="177.5">1</text>
<text x="287.1" y="177.5">2</text>
<text x="339.2" y="177.5">1</text>
<text x="350.6" y="177.5">2</text>
<text x="40.4" y="208.2" transform="rotate(-90 40.4 208.2)">1</text>
<text x="98.8" y="208.2" transform="rotate(-90 98.8 208.2)">1</text>
<text x="157.2" y="208.2" transform="rotate(-90 157.2 208.2)">1</text>
<text x="215.6" y="208.2" transform="rotate(-90 215.6 208.2)">1</text>
<text x="40.4" y="219.6" transform="rotate(-90 40.4 219.6)">2</text>
<text x="98.8" y="219.6" transform="rotate(-90 98.8 219.6)">2</text>
<text x="157.2" y="219.6" transform="rotate(-90 157.2 219.6)">2</text>
<text x="215.6" y="219.6" transform="rotate(-90 215.6 219.6)">2</text>
<text x="233.4" y="251.4" transform="rotate(-90 233.4 251.4)">1</text>
<text x="233.4" y="262.8" transform="rotate(-90 233.4 262.8)">2</text>
</g>
</svg>
